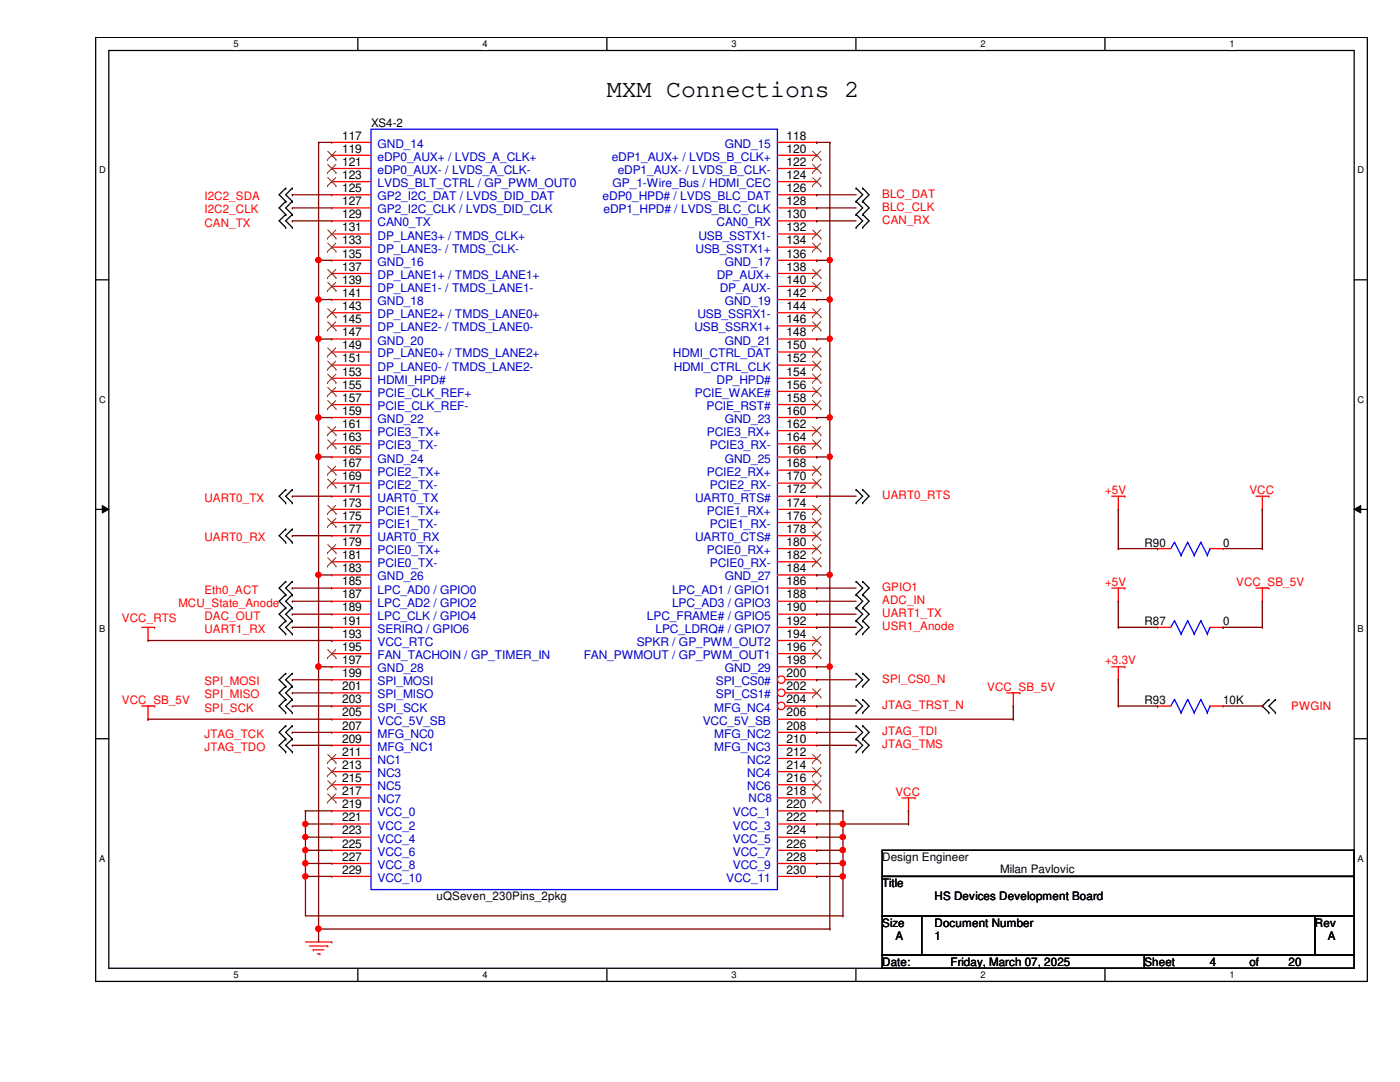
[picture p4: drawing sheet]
<svg xmlns="http://www.w3.org/2000/svg" width="279mm" height="216mm" viewBox="0 0 279 216" stroke-linecap="round" stroke-linejoin="round" font-family="sans-serif">
<path d="M19.1 7.5h253.8v188.3h-253.8zM21.7 10.1h248.6v183.1h-248.6z" fill="none" stroke="#000" stroke-width=".25"/>
<g fill="#fff">
<path d="M46.6 7.7h1v2.1h-1z"/>
<path d="M46.6 193.5h1v2.1h-1z"/>
</g>
<path d="M71.4 7.5v2.6M71.4 193.2v2.6" fill="none" stroke="#000" stroke-width=".25"/>
<g fill="#fff">
<path d="M96.3 7.7h1v2.1h-1z"/>
<path d="M96.3 193.5h1v2.1h-1z"/>
</g>
<path d="M121.1 7.5v2.6M121.1 193.2v2.6" fill="none" stroke="#000" stroke-width=".25"/>
<g fill="#fff">
<path d="M146 7.7h1v2.1h-1z"/>
<path d="M146 193.5h1v2.1h-1z"/>
</g>
<path d="M170.8 7.5v2.6M170.8 193.2v2.6" fill="none" stroke="#000" stroke-width=".25"/>
<g fill="#fff">
<path d="M195.7 7.7h1v2.1h-1z"/>
<path d="M195.7 193.5h1v2.1h-1z"/>
</g>
<path d="M220.5 7.5v2.6M220.5 193.2v2.6" fill="none" stroke="#000" stroke-width=".25"/>
<g fill="#fff">
<path d="M245.4 7.7h1v2.1h-1z"/>
<path d="M245.4 193.5h1v2.1h-1z"/>
<path d="M19.8 32.9h1.3v2.1h-1.3z"/>
<path d="M270.9 32.9h1.3v2.1h-1.3z"/>
<path d="M19.8 78.7h1.3v2.1h-1.3z"/>
<path d="M270.9 78.7h1.3v2.1h-1.3z"/>
</g>
<path d="M19.1 55.8h2.6M270.3 55.8h2.6" fill="none" stroke="#000" stroke-width=".25"/>
<g fill="#fff">
<path d="M19.8 124.5h1.2v2.1h-1.2z"/>
<path d="M270.9 124.5h1.3v2.1h-1.3z"/>
</g>
<path d="M19.1 101.6h2.6M270.3 101.6h2.6" fill="none" stroke="#000" stroke-width=".25"/>
<path d="M20.4 100.9l1.3 .7-1.3 .8zM270.3 101.6l1.3-.7v1.5z" fill="#000"/>
<path d="M20.4 100.9l1.3 .7-1.3 .8zM270.3 101.6l1.3-.7v1.5z" fill="none" stroke="#000" stroke-width=".2"/>
<g fill="#fff">
<path d="M19.8 170.3h1.2v2h-1.2z"/>
<path d="M270.9 170.3h1.3v2h-1.3z"/>
</g>
<g fill="none" stroke="#000" stroke-width=".25">
<path d="M57 37.5h.1M57 37.5l-1.3 1.4 1.3 1.3M58.3 37.5h.1M58.3 37.5l-1.3 1.4 1.3 1.3M170.9 37.5h.1M170.9 37.5l1.3 1.4-1.3 1.3M172.2 37.5h.1M172.2 37.5l1.2 1.4-1.2 1.3M57 40.2h.1M57 42.8h.1M57 45.4h.1M57 40.2l-1.3 1.3 1.3 1.3"/>
<path d="M57 42.8l-1.3 1.3 1.3 1.3M58.3 40.2h.1M58.3 42.8h.1M58.3 45.4h.1M58.3 40.2l-1.3 1.3 1.3 1.3M58.3 42.8l-1.3 1.3 1.3 1.3M170.9 40.2h.1M170.9 42.8h.1M170.9 45.4h.1M170.9 40.2l1.3 1.3-1.3 1.3M170.9 42.8l1.3 1.3-1.3 1.3M172.2 40.2h.1"/>
<path d="M172.2 42.8h.1M172.2 45.4h.1M172.2 40.2l1.2 1.3-1.2 1.3M172.2 42.8l1.2 1.3-1.2 1.3M57 97.7h.1M57 97.7l-1.3 1.3 1.3 1.3M58.3 97.7h.1M58.3 97.7l-1.3 1.3 1.3 1.3M170.9 97.7h.1M170.9 97.7l1.3 1.3-1.3 1.3M172.2 97.7h.1M172.2 97.7l1.2 1.3-1.2 1.3"/>
<path d="M57 100.3h.1M57 105.6h.1M57 108.2h.1M57 116h.1M57 118.7h.1M57 105.6l-1.3 1.3 1.3 1.3M57 116l-1.3 1.3 1.3 1.4M57 118.7l-1.3 1.3 1.3 1.3M58.3 100.3h.1M58.3 105.6h.1M58.3 108.2h.1M58.3 116h.1"/>
<path d="M58.3 118.7h.1M58.3 105.6l-1.3 1.3 1.3 1.3M58.3 116l-1.3 1.3 1.3 1.4M58.3 118.7l-1.3 1.3 1.3 1.3M170.9 100.3h.1M170.9 118.7h.1M170.9 116h.1M170.9 116l1.3 1.3-1.3 1.4M170.9 118.7l1.3 1.3-1.3 1.3M172.2 100.3h.1M172.2 118.7h.1M172.2 116h.1"/>
<path d="M172.2 116l1.2 1.3-1.2 1.4M172.2 118.7l1.2 1.3-1.2 1.3M57 121.3h.1M57 123.9h.1M57 126.5h.1M57 136.9h.1M57 139.6h.1M57 134.4h.1M57 121.3l-1.3 1.3 1.3 1.3M57 123.9l-1.3 1.3 1.3 1.3M57 136.9l-1.3 1.4 1.3 1.3M57 139.6l-1.3 1.3 1.3 1.3"/>
<path d="M57 134.4l-1.3 1.2 1.3 1.3M58.3 121.3h.1M58.3 123.9h.1M58.3 126.5h.1M58.3 136.9h.1M58.3 139.6h.1M58.3 134.4h.1M58.3 121.3l-1.3 1.3 1.3 1.3M58.3 123.9l-1.3 1.3 1.3 1.3M58.3 136.9l-1.3 1.4 1.3 1.3M58.3 139.6l-1.3 1.3 1.3 1.3M58.3 134.4l-1.3 1.2 1.3 1.3"/>
<path d="M170.9 139.6h.1M170.9 121.3h.1M170.9 123.9h.1M170.9 126.5h.1M170.9 136.9h.1M170.9 134.4h.1M170.9 139.6l1.3 1.3-1.3 1.3M170.9 121.3l1.3 1.3-1.3 1.3M170.9 123.9l1.3 1.3-1.3 1.3M170.9 134.4l1.3 1.2-1.3 1.3M172.2 139.6h.1M172.2 121.3h.1"/>
<path d="M172.2 123.9h.1M172.2 126.5h.1M172.2 136.9h.1M172.2 134.4h.1M172.2 139.6l1.2 1.3-1.2 1.3M172.2 121.3l1.2 1.3-1.2 1.3M172.2 123.9l1.2 1.3-1.2 1.3M172.2 134.4l1.2 1.2-1.2 1.3M253.2 139.6h.1M253.2 139.6l-1.3 1.3 1.3 1.3M254.6 139.6h.1M254.6 139.6l-1.4 1.3 1.4 1.3"/>
<path d="M19.1 147.4h2.6M57 142.2h.1M57 144.8h.1M57 147.4h.1M57 150h.1M57 144.8l-1.3 1.3 1.3 1.3M57 147.4l-1.3 1.3 1.3 1.3M58.3 142.2h.1M58.3 144.8h.1M58.3 147.4h.1M58.3 150h.1M58.3 144.8l-1.3 1.3 1.3 1.3"/>
<path d="M58.3 147.4l-1.3 1.3 1.3 1.3M170.9 142.2h.1M170.9 147.4h.1M170.9 144.8h.1M170.9 150h.1M170.9 144.8l1.3 1.3-1.3 1.3M170.9 147.4l1.3 1.3-1.3 1.3M172.2 142.2h.1M172.2 147.4h.1M172.2 144.8h.1M172.2 150h.1M172.2 144.8l1.2 1.3-1.2 1.3"/>
<path d="M172.2 147.4l1.2 1.3-1.2 1.3M253.2 142.2h.1M254.6 142.2h.1M270.3 147.4h2.6M176.1 169.7h94.2v5.2h-94.2zM176.1 174.9h94.2v7.9h-94.2zM176.1 182.8h7.8v7.8h-7.8zM176.1 190.6h52.3v2.6h-52.3zM183.9 182.8h78.5v7.8h-78.5zM228.4 190.6h41.9v2.6h-41.9zM262.4 182.8h7.9v7.8h-7.9z"/>
</g>
<g fill="none" stroke="#f00" stroke-width=".25">
<path d="M66.2 28.4h.1M66.2 31h.1M66.2 33.6h.1M66.2 36.2h.1M66.2 38.9h.1M66.2 28.4h7.8M66.2 31h7.8M66.2 33.6h7.8M66.2 36.2h7.8M66.2 38.9h7.8M155.2 28.4h7.8M155.2 31h7.8"/>
<path d="M155.2 33.6h7.8M155.2 36.2h7.8M155.2 38.9h7.8M163 28.4h.1M163 31h.1M163 33.6h.1M163 36.2h.1M163 38.9h.1M66.2 41.5h.1M66.2 44.1h.1M66.2 46.7h.1M66.2 49.3h.1"/>
<path d="M66.2 51.9h.1M66.2 54.6h.1M66.2 57.1h.1M66.2 59.8h.1M66.2 41.5h7.8M66.2 44.1h7.8M66.2 46.7h7.8M66.2 49.3h7.8M66.2 51.9h7.8M66.2 54.6h7.8M66.2 57.1h7.8M66.2 59.8h7.8"/>
<path d="M155.2 41.5h7.8M155.2 44.1h7.8M155.2 46.7h7.8M155.2 49.3h7.8M155.2 51.9h7.8M155.2 54.6h7.8M155.2 57.1h7.8M155.2 59.8h7.8M163 41.5h.1M163 44.1h.1M163 46.7h.1M163 49.3h.1"/>
<path d="M163 51.9h.1M163 54.6h.1M163 57.1h.1M163 59.8h.1M66.2 62.4h.1M66.2 65h.1M66.2 67.6h.1M66.2 70.2h.1M66.2 72.9h.1M66.2 75.5h.1M66.2 78.1h.1M66.2 62.4h7.8"/>
<path d="M66.2 65h7.8M66.2 67.6h7.8M66.2 70.2h7.8M66.2 72.9h7.8M66.2 75.5h7.8M66.2 78.1h7.8M155.2 62.4h7.8M155.2 65h7.8M155.2 67.6h7.8M155.2 70.2h7.8M155.2 72.9h7.8M155.2 75.5h7.8"/>
<path d="M155.2 78.1h7.8M163 62.4h.1M163 65h.1M163 67.6h.1M163 70.2h.1M163 72.9h.1M163 75.5h.1M163 78.1h.1M66.2 80.7h.1M66.2 83.3h.1M66.2 85.9h.1M66.2 88.6h.1"/>
<path d="M66.2 91.2h.1M66.2 93.8h.1M66.2 96.4h.1M66.2 99h.1M66.2 99h7.8M66.2 80.7h7.8M66.2 83.3h7.8M66.2 85.9h7.8M66.2 88.6h7.8M66.2 91.2h7.8M66.2 93.8h7.8M66.2 96.4h7.8"/>
<path d="M155.2 99h7.8M155.2 80.7h7.8M155.2 83.3h7.8M155.2 85.9h7.8M155.2 88.6h7.8M155.2 91.2h7.8M155.2 93.8h7.8M155.2 96.4h7.8M163 80.7h.1M163 83.3h.1M163 85.9h.1M163 88.6h.1"/>
<path d="M163 91.2h.1M163 93.8h.1M163 96.4h.1M163 99h.1M221.9 99h2.6M223.2 99v2.6M224.5 99h.1M250.7 99h2.5M251.9 99v2.6M253.2 99h.1M66.2 101.6h.1M66.2 104.3h.1"/>
<path d="M66.2 106.9h.1M66.2 109.5h.1M66.2 112.1h.1M66.2 114.7h.1M66.2 117.3h.1M66.2 120h.1M66.2 117.3h7.8M66.2 101.6h7.8M66.2 104.3h7.8M66.2 106.9h7.8M66.2 109.5h7.8M66.2 112.1h7.8"/>
<path d="M66.2 114.7h7.8M66.2 120h7.8M155.2 117.3h7.8M155.2 101.6h7.8M155.2 104.3h7.8M155.2 106.9h7.8M155.2 109.5h7.8M155.2 112.1h7.8M155.2 114.7h7.8M155.2 120h7.8M163 101.6h.1M163 104.3h.1"/>
<path d="M163 106.9h.1M163 109.5h.1M163 112.1h.1M163 114.7h.1M163 117.3h.1M163 120h.1M221.9 117.3h2.6M223.2 101.6h.1M223.2 120h.1M223.2 117.3v2.7M224.5 117.3h.1M250.7 117.3h2.5"/>
<path d="M251.9 101.6h.1M251.9 120h.1M251.9 117.3v2.7M253.2 117.3h.1M28.3 125.2h2.6M29.5 127.8h.1M29.5 125.2v2.6M30.9 125.2h.1M66.2 122.6h.1M66.2 125.2h.1M66.2 127.8h.1M66.2 130.4h.1"/>
<path d="M66.2 133.1h.1M66.2 135.6h.1M66.2 125.2h7.8M66.2 133.1h7.8M66.2 122.6h7.8M66.2 127.8h7.8M66.2 130.4h7.8M66.2 135.6h7.8M155.2 125.2h7.8M155.2 133.1h7.8M155.2 122.6h7.8M155.2 127.8h7.8"/>
<path d="M155.2 130.4h7.8M163 122.6h.1M163 125.2h.1M163 127.8h.1M163 130.4h.1M163 133.1h.1M200.9 138.3h2.6M202.2 138.3v2.6M203.5 138.3h.1M221.9 133.1h2.6M223.2 135.6h.1M223.2 133.1v2.5"/>
<path d="M224.5 133.1h.1M231 125.2h.1M231 125.2h2.6M241.5 125.2h2.6M244.1 125.2h.1M28.3 140.9h2.6M29.5 143.5h.1M29.5 140.9v2.6M30.9 140.9h.1M180 159.2h2.6M181.3 159.2v2.6M182.6 159.2h.1"/>
<path d="M202.2 140.9h.1M231 140.9h.1M231 140.9h2.6M241.5 140.9h2.6M244.1 140.9h.1M181.3 161.8h.1M61 188h5.2M61.8 188.8h3.6M62.5 189.5h.1M62.5 189.5h2.1M63.3 190.3h.5M63.8 190.3h.1"/>
<path d="M65.4 188.8h.1M66.2 188h.1"/>
</g>
<g fill="none" stroke="#00f" stroke-width=".25">
<path d="M74 25.8h81.2v151.7h-81.2zM234.4 123.9h.1M234.4 139.6h.1M234.4 123.9l1.3 2.6M234.4 123.9l-.8 1.3M234.4 139.6l1.3 2.6M234.4 139.6l-.8 1.3M235.7 126.5h.1M237 123.9h.1M237 139.6h.1M237 123.9l-1.3 2.6M237 123.9l1.3 2.6"/>
<path d="M237 139.6l-1.3 2.6M237 139.6l1.3 2.6M238.3 126.5h.1M239.6 123.9h.1M239.6 139.6h.1M239.6 123.9l-1.3 2.6M239.6 123.9l1.4 2.6M239.6 139.6l-1.3 2.6M239.6 139.6l1.4 2.6M241 126.5h.1M241.5 125.2h.1M241.5 125.2l-.5 1.3"/>
<path d="M235.7 142.2h.1M238.3 142.2h.1M241 142.2h.1M241.5 140.9h.1M241.5 140.9l-.5 1.3"/>
</g>
<g fill="none" stroke="#804000" stroke-width=".2">
<path d="M65.4 31.8h.1M65.4 34.5h.1M65.4 37.1h.1M65.4 30.2l1.7 1.6M65.4 32.8l1.7 1.7M65.4 35.4l1.7 1.7M67 30.2l-1.6 1.6M67 32.8l-1.6 1.7M67 35.4l-1.6 1.7M67.1 31.8h.1M67.1 34.5h.1M67.1 37.1h.1"/>
<path d="M162.1 31.8h.1M162.1 34.5h.1M162.1 37.1h.1M162.2 30.2l1.6 1.6M162.2 32.8l1.6 1.7M162.2 35.4l1.6 1.7M163.8 30.2l-1.7 1.6M163.8 32.8l-1.7 1.7M163.8 35.4l-1.7 1.7M163.8 31.8h.1M163.8 34.5h.1M163.8 37.1h.1"/>
<path d="M65.4 47.5h.1M65.4 50.2h.1M65.4 55.4h.1M65.4 58h.1M65.4 45.9l1.7 1.6M65.4 48.5l1.7 1.7M65.4 53.8l1.7 1.6M65.4 56.3l1.7 1.7M67 45.9l-1.6 1.6M67 48.5l-1.6 1.7M67 53.8l-1.6 1.6M67 56.3l-1.6 1.7"/>
<path d="M67.1 47.5h.1M67.1 50.2h.1M67.1 55.4h.1M67.1 58h.1M162.1 47.5h.1M162.1 50.2h.1M162.1 55.4h.1M162.1 58h.1M162.2 45.9l1.6 1.6M162.2 48.5l1.6 1.7M162.2 53.8l1.6 1.6M162.2 56.3l1.6 1.7"/>
<path d="M163.8 45.9l-1.7 1.6M163.8 48.5l-1.7 1.7M163.8 53.8l-1.7 1.6M163.8 56.3l-1.7 1.7M163.8 47.5h.1M163.8 50.2h.1M163.8 55.4h.1M163.8 58h.1M65.4 63.2h.1M65.4 65.9h.1M65.4 71.1h.1M65.4 73.7h.1"/>
<path d="M65.4 76.3h.1M65.4 79h.1M65.4 61.6l1.7 1.6M65.4 64.2l1.7 1.7M65.4 69.4l1.7 1.7M65.4 72.1l1.7 1.6M65.4 74.7l1.7 1.6M65.4 77.3l1.7 1.7M65.4 79.9l1.7 1.7M67 61.6l-1.6 1.6M67 64.2l-1.6 1.7M67 69.4l-1.6 1.7"/>
<path d="M67 72.1l-1.6 1.6M67 74.7l-1.6 1.6M67 77.3l-1.6 1.7M67 79.9l-1.6 1.7M67.1 63.2h.1M67.1 65.9h.1M67.1 71.1h.1M67.1 73.7h.1M67.1 76.3h.1M67.1 79h.1M162.1 63.2h.1M162.1 65.9h.1"/>
<path d="M162.1 71.1h.1M162.1 73.7h.1M162.1 76.3h.1M162.1 79h.1M162.2 61.6l1.6 1.6M162.2 64.2l1.6 1.7M162.2 69.4l1.6 1.7M162.2 72.1l1.6 1.6M162.2 74.7l1.6 1.6M162.2 77.3l1.6 1.7M162.2 79.9l1.6 1.7M163.8 61.6l-1.7 1.6"/>
<path d="M163.8 64.2l-1.7 1.7M163.8 69.4l-1.7 1.7M163.8 72.1l-1.7 1.6M163.8 74.7l-1.7 1.6M163.8 77.3l-1.7 1.7M163.8 79.9l-1.7 1.7M163.8 63.2h.1M163.8 65.9h.1M163.8 71.1h.1M163.8 73.7h.1M163.8 76.3h.1M163.8 79h.1"/>
<path d="M65.4 81.6h.1M65.4 86.8h.1M65.4 89.4h.1M65.4 94.7h.1M65.4 97.2h.1M65.4 85.1l1.7 1.7M65.4 87.8l1.7 1.6M65.4 93l1.7 1.7M65.4 95.6l1.7 1.6M67 85.1l-1.6 1.7M67 87.8l-1.6 1.6M67 93l-1.6 1.7"/>
<path d="M67 95.6l-1.6 1.6M67.1 81.6h.1M67.1 86.8h.1M67.1 89.4h.1M67.1 94.7h.1M67.1 97.2h.1M162.1 81.6h.1M162.1 86.8h.1M162.1 89.4h.1M162.1 94.7h.1M162.1 97.2h.1M162.2 85.1l1.6 1.7"/>
<path d="M162.2 87.8l1.6 1.6M162.2 93l1.6 1.7M162.2 95.6l1.6 1.6M163.8 85.1l-1.7 1.7M163.8 87.8l-1.7 1.6M163.8 93l-1.7 1.7M163.8 95.6l-1.7 1.6M163.8 81.6h.1M163.8 86.8h.1M163.8 89.4h.1M163.8 94.7h.1M163.8 97.2h.1"/>
<path d="M65.4 102.5h.1M65.4 105.1h.1M65.4 110.3h.1M65.4 112.9h.1M65.4 100.8l1.7 1.7M65.4 103.5l1.7 1.6M65.4 108.7l1.7 1.6M65.4 111.3l1.7 1.6M67 100.8l-1.6 1.7M67 103.5l-1.6 1.6M67 108.7l-1.6 1.6M67 111.3l-1.6 1.6"/>
<path d="M67.1 102.5h.1M67.1 105.1h.1M67.1 110.3h.1M67.1 112.9h.1M162.1 102.5h.1M162.1 105.1h.1M162.1 107.7h.1M162.1 110.3h.1M162.1 112.9h.1M162.2 100.8l1.6 1.7M162.2 103.5l1.6 1.6M162.2 106.1l1.6 1.6"/>
<path d="M162.2 108.7l1.6 1.6M162.2 111.3l1.6 1.6M163.8 100.8l-1.7 1.7M163.8 103.5l-1.7 1.6M163.8 106.1l-1.7 1.6M163.8 108.7l-1.7 1.6M163.8 111.3l-1.7 1.6M163.8 102.5h.1M163.8 105.1h.1M163.8 107.7h.1M163.8 110.3h.1M163.8 112.9h.1"/>
<path d="M65.4 131.3h.1M65.4 129.6l1.7 1.7M67 129.6l-1.6 1.7M67.1 131.3h.1M162.1 128.7h.1M162.1 131.3h.1M162.2 127l1.6 1.7M162.2 129.6l1.6 1.7M163.8 127l-1.7 1.7M163.8 129.6l-1.7 1.7M163.8 128.7h.1M163.8 131.3h.1"/>
</g>
<circle cx="155.9" cy="135.6" r=".75" fill="#fff"/>
<g fill="none" stroke="#f00" stroke-width=".25">
<path d="M66.2 138.3h.1M66.2 138.3h7.8M156.7 135.6h6.3M163 135.6h.1"/>
<circle cx="155.9" cy="135.6" r=".75"/>
</g>
<circle cx="155.9" cy="138.2" r=".75" fill="#fff"/>
<g fill="none" stroke="#f00" stroke-width=".25">
<path d="M156.7 138.3h6.3M163 138.3h.1M66.2 140.9h.1M66.2 140.9h7.8"/>
<circle cx="155.9" cy="138.2" r=".75"/>
</g>
<path d="M162.1 139.1h.1M162.2 137.5l1.6 1.6M163.8 137.5l-1.7 1.6M163.8 139.1h.1" fill="none" stroke="#804000" stroke-width=".2"/>
<circle cx="155.9" cy="140.9" r=".75" fill="#fff"/>
<g fill="none" stroke="#f00" stroke-width=".25">
<path d="M231 109.5h.1M231 109.5h2.6M241.5 109.5h2.6M244.1 109.5h.1M66.2 143.5h.1M66.2 146.1h.1M66.2 148.7h.1M66.2 151.3h.1M66.2 154h.1M66.2 156.6h.1M66.2 159.2h.1M66.2 143.5h7.8"/>
<path d="M66.2 146.1h7.8M66.2 148.7h7.8M66.2 151.3h7.8M66.2 154h7.8M66.2 156.6h7.8M66.2 159.2h7.8M155.2 143.5h7.8M155.2 146.1h7.8M155.2 148.7h7.8M155.2 151.3h7.8M155.2 154h7.8M155.2 156.6h7.8"/>
<path d="M155.2 159.2h7.8M156.7 140.9h6.3M163 140.9h.1M163 143.5h.1M163 146.1h.1M163 148.7h.1M163 151.3h.1M163 154h.1M163 156.6h.1M163 159.2h.1M66.2 161.8h.1M66.2 164.4h.1"/>
<path d="M66.2 167h.1M66.2 169.7h.1M66.2 172.3h.1M66.2 174.9h.1M66.2 161.8h7.8M66.2 164.4h7.8M66.2 167h7.8M66.2 169.7h7.8M66.2 172.3h7.8M66.2 174.9h7.8M155.2 161.8h7.8M155.2 164.4h7.8"/>
<path d="M155.2 167h7.8M155.2 169.7h7.8M155.2 172.3h7.8M155.2 174.9h7.8M163 161.8h.1M163 164.4h.1M163 167h.1M163 169.7h.1M163 172.3h.1M163 174.9h.1"/>
<circle cx="155.9" cy="140.9" r=".75"/>
</g>
<g fill="none" stroke="#804000" stroke-width=".2">
<path d="M65.4 152.2h.1M65.4 154.8h.1M65.4 157.4h.1M65.4 150.5l1.7 1.7M65.4 153.2l1.7 1.6M65.4 155.8l1.7 1.6M65.4 158.4l1.7 1.7M67 150.5l-1.6 1.7M67 153.2l-1.6 1.6M67 155.8l-1.6 1.6M67 158.4l-1.6 1.7M67.1 152.2h.1"/>
<path d="M67.1 154.8h.1M67.1 157.4h.1M162.1 152.2h.1M162.1 154.8h.1M162.1 157.4h.1M162.2 150.5l1.6 1.7M162.2 153.2l1.6 1.6M162.2 155.8l1.6 1.6M162.2 158.4l1.6 1.7M163.8 150.5l-1.7 1.7M163.8 153.2l-1.7 1.6M163.8 155.8l-1.7 1.6"/>
<path d="M163.8 158.4l-1.7 1.7M163.8 152.2h.1M163.8 154.8h.1M163.8 157.4h.1M65.4 160.1h.1M67.1 160.1h.1M162.1 160.1h.1M163.8 160.1h.1"/>
</g>
<g fill="none" stroke="#00f" stroke-width=".25">
<path d="M234.4 108.2h.1M234.4 108.2l1.3 2.6M234.4 108.2l-.8 1.3M235.7 110.8h.1M237 108.2h.1M237 108.2l-1.3 2.6M237 108.2l1.3 2.6M238.3 110.8h.1M239.6 108.2h.1M239.6 108.2l-1.3 2.6M239.6 108.2l1.4 2.6M241 110.8h.1"/>
<path d="M241.5 109.5h.1M241.5 109.5l-.5 1.3"/>
</g>
<path d="M63.6 28.4h.1M63.6 28.4h2.6M63.6 28.4v23.5M63.6 133.1h.1M63.6 133.1v52.3M63.6 133.1h2.6M63.6 185.4h.1" fill="none" stroke="#800000" stroke-width=".25"/>
<circle cx="63.5" cy="133" r=".51" fill="#f00"/>
<circle cx="63.5" cy="133" r=".51" fill="none" stroke="#f00" stroke-width=".25"/>
<path d="M63.6 91.2h.1M63.6 91.2v41.9M63.6 91.2h2.6M63.6 114.7h.1M63.6 114.7h2.6" fill="none" stroke="#800000" stroke-width=".25"/>
<circle cx="63.6" cy="114.7" r=".5" fill="#f00"/>
<circle cx="63.6" cy="114.7" r=".5" fill="none" stroke="#f00" stroke-width=".25"/>
<circle cx="63.5" cy="91.1" r=".51" fill="#f00"/>
<circle cx="63.5" cy="91.1" r=".51" fill="none" stroke="#f00" stroke-width=".25"/>
<path d="M63.6 67.6h.1M63.6 67.6v23.6M63.6 67.6h2.6M63.6 83.3h.1M63.6 83.3h2.6" fill="none" stroke="#800000" stroke-width=".25"/>
<circle cx="63.5" cy="83.3" r=".51" fill="#f00"/>
<circle cx="63.5" cy="83.3" r=".51" fill="none" stroke="#f00" stroke-width=".25"/>
<circle cx="63.5" cy="67.6" r=".51" fill="#f00"/>
<circle cx="63.5" cy="67.6" r=".51" fill="none" stroke="#f00" stroke-width=".25"/>
<path d="M63.6 59.8h.1M63.6 51.9h.1M63.6 59.8h2.6M63.6 51.9v15.7M63.6 51.9h2.6" fill="none" stroke="#800000" stroke-width=".25"/>
<circle cx="63.5" cy="59.8" r=".51" fill="#f00"/>
<circle cx="63.5" cy="59.8" r=".51" fill="none" stroke="#f00" stroke-width=".25"/>
<circle cx="63.5" cy="51.9" r=".51" fill="#f00"/>
<circle cx="63.5" cy="51.9" r=".51" fill="none" stroke="#f00" stroke-width=".25"/>
<path d="M63.6 185.4h.1M63.6 185.4h102" fill="none" stroke="#800000" stroke-width=".25"/>
<circle cx="63.5" cy="185.3" r=".51" fill="#f00"/>
<circle cx="63.5" cy="185.3" r=".51" fill="none" stroke="#f00" stroke-width=".25"/>
<path d="M163 28.4h.1M163 28.4h2.6M165.6 28.4h.1M165.6 28.4v31.4M163 51.9h.1M163 51.9h2.6M165.6 51.9h.1M63.6 185.4h.1M63.6 185.4v2.6" fill="none" stroke="#800000" stroke-width=".25"/>
<circle cx="165.6" cy="59.8" r=".5" fill="#f00"/>
<circle cx="165.6" cy="59.8" r=".5" fill="none" stroke="#f00" stroke-width=".25"/>
<circle cx="165.6" cy="51.9" r=".5" fill="#f00"/>
<circle cx="165.6" cy="51.9" r=".5" fill="none" stroke="#f00" stroke-width=".25"/>
<path d="M163 59.8h.1M163 59.8h2.6M165.6 59.8h.1M165.6 59.8v23.5M163 67.6h.1M163 67.6h2.6M165.6 67.6h.1" fill="none" stroke="#800000" stroke-width=".25"/>
<circle cx="165.6" cy="83.3" r=".5" fill="#f00"/>
<circle cx="165.6" cy="83.3" r=".5" fill="none" stroke="#f00" stroke-width=".25"/>
<circle cx="165.6" cy="67.6" r=".5" fill="#f00"/>
<circle cx="165.6" cy="67.6" r=".5" fill="none" stroke="#f00" stroke-width=".25"/>
<path d="M163 83.3h.1M163 91.2h.1M163 83.3h2.6M163 91.2h2.6M165.6 83.3h.1M165.6 91.2h.1M165.6 83.3v31.4" fill="none" stroke="#800000" stroke-width=".25"/>
<circle cx="165.6" cy="114.7" r=".49" fill="#f00"/>
<circle cx="165.6" cy="114.7" r=".49" fill="none" stroke="#f00" stroke-width=".25"/>
<circle cx="165.6" cy="91.1" r=".5" fill="#f00"/>
<circle cx="165.6" cy="91.1" r=".5" fill="none" stroke="#f00" stroke-width=".25"/>
<path d="M163 114.7h.1M163 114.7h2.6M165.6 114.7h.1M165.6 114.7v70.7M163 133.1h.1M163 133.1h2.6M165.6 185.4h.1" fill="none" stroke="#800000" stroke-width=".25"/>
<circle cx="165.6" cy="133" r=".5" fill="#f00"/>
<circle cx="165.6" cy="133" r=".5" fill="none" stroke="#f00" stroke-width=".25"/>
<path d="M61 161.8h.1M61 161.8h5.2M61 161.8v2.6" fill="none" stroke="#800000" stroke-width=".25"/>
<circle cx="60.9" cy="164.4" r=".5" fill="#f00"/>
<circle cx="60.9" cy="164.4" r=".5" fill="none" stroke="#f00" stroke-width=".25"/>
<path d="M61 164.4h.1M61 167h.1M61 164.4h5.2M61 164.4v5.3M61 167h5.2M163 161.8h.1M163 161.8h5.2M168.2 161.8h.1M168.2 161.8v2.6M61 182.8h107.2M168.2 182.8h.1" fill="none" stroke="#800000" stroke-width=".25"/>
<circle cx="60.9" cy="167" r=".49" fill="#f00"/>
<circle cx="60.9" cy="167" r=".49" fill="none" stroke="#f00" stroke-width=".25"/>
<path d="M61 169.7h.1M61 169.7h5.2M61 169.7v2.6" fill="none" stroke="#800000" stroke-width=".25"/>
<circle cx="60.9" cy="169.6" r=".5" fill="#f00"/>
<circle cx="60.9" cy="169.6" r=".5" fill="none" stroke="#f00" stroke-width=".25"/>
<path d="M61 172.3h.1M61 172.3h5.2M61 172.3v2.6" fill="none" stroke="#800000" stroke-width=".25"/>
<circle cx="60.9" cy="174.9" r=".5" fill="#f00"/>
<circle cx="60.9" cy="174.9" r=".5" fill="none" stroke="#f00" stroke-width=".25"/>
<circle cx="60.9" cy="172.2" r=".5" fill="#f00"/>
<circle cx="60.9" cy="172.2" r=".5" fill="none" stroke="#f00" stroke-width=".25"/>
<path d="M61 174.9h.1M61 174.9h5.2M61 174.9v7.9M163 164.4h.1M163 164.4h5.2M168.2 164.4h.1M168.2 164.4v2.6" fill="none" stroke="#800000" stroke-width=".25"/>
<circle cx="168.2" cy="167" r=".5" fill="#f00"/>
<circle cx="168.2" cy="167" r=".5" fill="none" stroke="#f00" stroke-width=".25"/>
<path d="M163 167h.1M163 169.7h.1M163 167h5.2M163 169.7h5.2M168.2 167h.1M168.2 169.7h.1M168.2 167v5.3" fill="none" stroke="#800000" stroke-width=".25"/>
<circle cx="168.2" cy="169.6" r=".51" fill="#f00"/>
<circle cx="168.2" cy="169.6" r=".51" fill="none" stroke="#f00" stroke-width=".25"/>
<path d="M163 172.3h.1M163 172.3h5.2M168.2 172.3h.1M168.2 172.3v2.6" fill="none" stroke="#800000" stroke-width=".25"/>
<circle cx="168.2" cy="174.9" r=".51" fill="#f00"/>
<circle cx="168.2" cy="174.9" r=".51" fill="none" stroke="#f00" stroke-width=".25"/>
<circle cx="168.2" cy="172.2" r=".51" fill="#f00"/>
<circle cx="168.2" cy="172.2" r=".51" fill="none" stroke="#f00" stroke-width=".25"/>
<path d="M163 174.9h.1M163 174.9h5.2M168.2 174.9h.1M168.2 174.9v7.9M168.2 164.4h13.1M181.3 164.4h.1" fill="none" stroke="#800000" stroke-width=".25"/>
<circle cx="168.2" cy="164.4" r=".51" fill="#f00"/>
<circle cx="168.2" cy="164.4" r=".51" fill="none" stroke="#f00" stroke-width=".25"/>
<g fill="none" stroke="#800000" stroke-width=".25">
<path d="M58.3 38.9h.1M58.3 38.9h7.9M163 38.9h.1M163 38.9h7.9M58.3 44.1h.1M58.3 41.5h.1M58.3 44.1h7.9M58.3 41.5h7.9M163 41.5h.1M163 44.1h.1M163 44.1h7.9M163 41.5h7.9"/>
<path d="M58.3 99h.1M58.3 99h7.9M163 99h.1M163 99h7.9M58.3 120h.1M58.3 117.3h.1M58.3 106.9h.1M58.3 120h7.9M58.3 117.3h7.9M58.3 106.9h7.9M163 117.3h.1M163 120h.1"/>
<path d="M163 120h7.9M163 117.3h7.9M223.2 109.5h.1M223.2 120h.1M223.2 101.6v7.9M223.2 120v5.2M223.2 109.5h7.8M231 109.5h.1M244.1 109.5h7.8M251.9 109.5h.1M251.9 101.6h.1M251.9 101.6v7.9"/>
<path d="M251.9 120v5.2M29.5 127.8h36.7M58.3 138.3h.1M58.3 135.6h.1M58.3 125.2h.1M58.3 122.6h.1M58.3 138.3h7.9M58.3 135.6h7.9M58.3 125.2h7.9M58.3 122.6h7.9M66.2 127.8h.1M163 122.6h.1"/>
<path d="M163 125.2h.1M163 135.6h.1M163 135.6h7.9M163 125.2h7.9M163 122.6h7.9M223.2 125.2h.1M223.2 125.2h7.8M223.2 135.6v5.3M244.1 125.2h.1M244.1 125.2h7.8M251.9 125.2h.1M29.5 143.5h.1"/>
<path d="M29.5 143.5h36.7M58.3 146.1h.1M58.3 140.9h.1M58.3 148.7h.1M58.3 146.1h7.9M58.3 140.9h7.9M58.3 148.7h7.9M163 140.9h.1M163 146.1h.1M163 146.1h7.9M163 140.9h7.9M163 143.5h39.2"/>
<path d="M163 148.7h7.9M170.9 148.7h.1M202.2 143.5h.1M202.2 140.9h.1M202.2 140.9v2.6M223.2 140.9h.1M223.2 140.9h7.8M231 140.9h.1M244.1 140.9h7.8M251.9 140.9h.1M181.3 161.8h.1M181.3 161.8v2.6"/>
</g>
<circle cx="63.5" cy="133" r=".51" fill="#f00"/>
<circle cx="63.5" cy="133" r=".51" fill="none" stroke="#f00" stroke-width=".25"/>
<circle cx="63.6" cy="114.7" r=".5" fill="#f00"/>
<circle cx="63.6" cy="114.7" r=".5" fill="none" stroke="#f00" stroke-width=".25"/>
<circle cx="63.5" cy="91.1" r=".51" fill="#f00"/>
<circle cx="63.5" cy="91.1" r=".51" fill="none" stroke="#f00" stroke-width=".25"/>
<circle cx="63.5" cy="83.3" r=".51" fill="#f00"/>
<circle cx="63.5" cy="83.3" r=".51" fill="none" stroke="#f00" stroke-width=".25"/>
<circle cx="63.5" cy="67.6" r=".51" fill="#f00"/>
<circle cx="63.5" cy="67.6" r=".51" fill="none" stroke="#f00" stroke-width=".25"/>
<circle cx="63.5" cy="59.8" r=".51" fill="#f00"/>
<circle cx="63.5" cy="59.8" r=".51" fill="none" stroke="#f00" stroke-width=".25"/>
<circle cx="63.5" cy="51.9" r=".51" fill="#f00"/>
<circle cx="63.5" cy="51.9" r=".51" fill="none" stroke="#f00" stroke-width=".25"/>
<circle cx="63.5" cy="185.3" r=".51" fill="#f00"/>
<circle cx="63.5" cy="185.3" r=".51" fill="none" stroke="#f00" stroke-width=".25"/>
<circle cx="165.6" cy="59.8" r=".5" fill="#f00"/>
<circle cx="165.6" cy="59.8" r=".5" fill="none" stroke="#f00" stroke-width=".25"/>
<circle cx="165.6" cy="51.9" r=".5" fill="#f00"/>
<circle cx="165.6" cy="51.9" r=".5" fill="none" stroke="#f00" stroke-width=".25"/>
<circle cx="165.6" cy="83.3" r=".5" fill="#f00"/>
<circle cx="165.6" cy="83.3" r=".5" fill="none" stroke="#f00" stroke-width=".25"/>
<circle cx="165.6" cy="67.6" r=".5" fill="#f00"/>
<circle cx="165.6" cy="67.6" r=".5" fill="none" stroke="#f00" stroke-width=".25"/>
<circle cx="165.6" cy="114.7" r=".49" fill="#f00"/>
<circle cx="165.6" cy="114.7" r=".49" fill="none" stroke="#f00" stroke-width=".25"/>
<circle cx="165.6" cy="91.1" r=".5" fill="#f00"/>
<circle cx="165.6" cy="91.1" r=".5" fill="none" stroke="#f00" stroke-width=".25"/>
<circle cx="165.6" cy="133" r=".5" fill="#f00"/>
<circle cx="165.6" cy="133" r=".5" fill="none" stroke="#f00" stroke-width=".25"/>
<circle cx="60.9" cy="164.4" r=".5" fill="#f00"/>
<circle cx="60.9" cy="164.4" r=".5" fill="none" stroke="#f00" stroke-width=".25"/>
<circle cx="60.9" cy="167" r=".49" fill="#f00"/>
<circle cx="60.9" cy="167" r=".49" fill="none" stroke="#f00" stroke-width=".25"/>
<circle cx="60.9" cy="169.6" r=".5" fill="#f00"/>
<circle cx="60.9" cy="169.6" r=".5" fill="none" stroke="#f00" stroke-width=".25"/>
<circle cx="60.9" cy="174.9" r=".5" fill="#f00"/>
<circle cx="60.9" cy="174.9" r=".5" fill="none" stroke="#f00" stroke-width=".25"/>
<circle cx="60.9" cy="172.2" r=".5" fill="#f00"/>
<circle cx="60.9" cy="172.2" r=".5" fill="none" stroke="#f00" stroke-width=".25"/>
<circle cx="168.2" cy="167" r=".5" fill="#f00"/>
<circle cx="168.2" cy="167" r=".5" fill="none" stroke="#f00" stroke-width=".25"/>
<circle cx="168.2" cy="169.6" r=".51" fill="#f00"/>
<circle cx="168.2" cy="169.6" r=".51" fill="none" stroke="#f00" stroke-width=".25"/>
<circle cx="168.2" cy="174.9" r=".51" fill="#f00"/>
<circle cx="168.2" cy="174.9" r=".51" fill="none" stroke="#f00" stroke-width=".25"/>
<circle cx="168.2" cy="172.2" r=".51" fill="#f00"/>
<circle cx="168.2" cy="172.2" r=".51" fill="none" stroke="#f00" stroke-width=".25"/>
<circle cx="168.2" cy="164.4" r=".51" fill="#f00"/>
<circle cx="168.2" cy="164.4" r=".51" fill="none" stroke="#f00" stroke-width=".25"/>
<text font-size="5" x="121.1" y="19.3">MXM Connections 2</text>
<g font-size="2.4">
<text x="68.3" y="27.9">117</text>
<text x="157" y="27.9">118</text>
<text x="68.3" y="30.4">119</text>
<text x="68.3" y="33.1">121</text>
<text x="68.3" y="35.7">123</text>
<text x="157" y="30.4">120</text>
<text x="157" y="33.1">122</text>
<text x="157" y="35.7">124</text>
<text x="68.3" y="38.3">125</text>
<text x="68.3" y="40.9">127</text>
<text x="157" y="38.3">126</text>
<text x="157" y="40.9">128</text>
<text x="68.3" y="43.5">129</text>
<text x="68.3" y="46.1">131</text>
<text x="157" y="43.5">130</text>
<text x="157" y="46.1">132</text>
<text x="68.3" y="48.8">133</text>
<text x="68.3" y="51.4">135</text>
<text x="157" y="48.8">134</text>
<text x="157" y="51.4">136</text>
<text x="68.3" y="54">137</text>
<text x="68.3" y="56.6">139</text>
<text x="68.3" y="59.2">141</text>
<text x="157" y="54">138</text>
<text x="157" y="56.6">140</text>
<text x="157" y="59.2">142</text>
<text x="68.3" y="61.8">143</text>
<text x="68.3" y="64.5">145</text>
<text x="157" y="61.8">144</text>
<text x="157" y="64.5">146</text>
<text x="68.3" y="67.1">147</text>
<text x="68.3" y="69.7">149</text>
<text x="157" y="67.1">148</text>
<text x="157" y="69.7">150</text>
<text x="68.3" y="72.3">151</text>
<text x="68.3" y="74.9">153</text>
<text x="68.3" y="77.6">155</text>
<text x="157" y="72.3">152</text>
<text x="157" y="74.9">154</text>
<text x="157" y="77.6">156</text>
<text x="68.3" y="80.2">157</text>
<text x="68.3" y="82.8">159</text>
<text x="157" y="80.2">158</text>
<text x="157" y="82.8">160</text>
<text x="68.3" y="85.4">161</text>
<text x="68.3" y="88">163</text>
<text x="157" y="85.4">162</text>
<text x="157" y="88">164</text>
<text x="68.3" y="90.6">165</text>
<text x="68.3" y="93.3">167</text>
<text x="68.3" y="95.8">169</text>
<text x="157" y="90.6">166</text>
<text x="157" y="93.3">168</text>
<text x="157" y="95.8">170</text>
<text x="68.3" y="98.5">171</text>
<text x="68.3" y="101.1">173</text>
<text x="157" y="98.5">172</text>
<text x="157" y="101.1">174</text>
<text x="68.3" y="103.7">175</text>
<text x="68.3" y="106.3">177</text>
<text x="157" y="103.7">176</text>
<text x="157" y="106.3">178</text>
<text x="68.3" y="108.9">179</text>
<text x="68.3" y="111.5">181</text>
<text x="157" y="108.9">180</text>
<text x="157" y="111.5">182</text>
<text x="68.3" y="114.2">183</text>
<text x="68.3" y="116.8">185</text>
<text x="68.3" y="119.4">187</text>
<text x="157" y="114.2">184</text>
<text x="157" y="116.8">186</text>
<text x="157" y="119.4">188</text>
<text x="68.3" y="122">189</text>
<text x="68.3" y="124.6">191</text>
<text x="157" y="122">190</text>
<text x="157" y="124.6">192</text>
<text x="68.3" y="127.3">193</text>
<text x="68.3" y="129.9">195</text>
<text x="157" y="127.3">194</text>
<text x="157" y="129.9">196</text>
<text x="68.3" y="132.5">197</text>
<text x="68.3" y="135.1">199</text>
<text x="68.3" y="137.7">201</text>
<text x="157" y="132.5">198</text>
<text x="157" y="135.1">200</text>
<text x="157" y="137.7">202</text>
<text x="68.3" y="140.3">203</text>
<text x="68.3" y="143">205</text>
<text x="157" y="140.3">204</text>
<text x="157" y="143">206</text>
<text x="68.3" y="145.6">207</text>
<text x="68.3" y="148.2">209</text>
<text x="157" y="145.6">208</text>
<text x="157" y="148.2">210</text>
<text x="68.3" y="150.8">211</text>
<text x="68.3" y="153.4">213</text>
<text x="157" y="150.8">212</text>
<text x="157" y="153.4">214</text>
<text x="68.3" y="156">215</text>
<text x="68.3" y="158.7">217</text>
<text x="68.3" y="161.2">219</text>
<text x="157" y="156">216</text>
<text x="157" y="158.7">218</text>
<text x="157" y="161.2">220</text>
<text x="68.3" y="163.9">221</text>
<text x="68.3" y="166.5">223</text>
<text x="157" y="163.9">222</text>
<text x="157" y="166.5">224</text>
<text x="68.3" y="169.1">225</text>
<text x="68.3" y="171.7">227</text>
<text x="157" y="169.1">226</text>
<text x="157" y="171.7">228</text>
<text x="68.3" y="174.3">229</text>
<text x="157" y="174.3">230</text>
</g>
<g font-size="2.4" fill="#00c">
<text x="75.4" y="29.5">GND_14</text>
<text x="144.7" y="29.5">GND_15</text>
<text x="75.4" y="32.1">eDP0_AUX+ / LVDS_A_CLK+</text>
<text x="75.4" y="34.7">eDP0_AUX- / LVDS_A_CLK-</text>
<text x="122.1" y="32.1">eDP1_AUX+ / LVDS_B_CLK+</text>
<text x="123.3" y="34.7">eDP1_AUX- / LVDS_B_CLK-</text>
<text x="75.4" y="37.3">LVDS_BLT_CTRL / GP_PWM_OUT0</text>
<text x="75.4" y="40">GP2_I2C_DAT / LVDS_DID_DAT</text>
<text x="120.3" y="40">eDP0_HPD# / LVDS_BLC_DAT</text>
<text x="122.3" y="37.3">GP_1-Wire_Bus / HDMI_CEC</text>
<text x="75.4" y="42.6">GP2_I2C_CLK / LVDS_DID_CLK</text>
<text x="75.4" y="45.2">CAN0_TX</text>
<text x="75.4" y="47.8">DP_LANE3+ / TMDS_CLK+</text>
<text x="120.4" y="42.6">eDP1_HPD# / LVDS_BLC_CLK</text>
<text x="139.4" y="47.8">USB_SSTX1-</text>
<text x="143" y="45.2">CAN0_RX</text>
<text x="75.4" y="50.4">DP_LANE3- / TMDS_CLK-</text>
<text x="75.4" y="53">GND_16</text>
<text x="138.8" y="50.4">USB_SSTX1+</text>
<text x="144.7" y="53">GND_17</text>
<text x="75.4" y="55.7">DP_LANE1+ / TMDS_LANE1+</text>
<text x="75.4" y="58.3">DP_LANE1- / TMDS_LANE1-</text>
<text x="143" y="55.7">DP_AUX+</text>
<text x="143.6" y="58.3">DP_AUX-</text>
<text x="75.4" y="60.9">GND_18</text>
<text x="75.4" y="63.5">DP_LANE2+ / TMDS_LANE0+</text>
<text x="139.2" y="63.5">USB_SSRX1-</text>
<text x="144.7" y="60.9">GND_19</text>
<text x="75.4" y="66.1">DP_LANE2- / TMDS_LANE0-</text>
<text x="75.4" y="68.7">GND_20</text>
<text x="75.4" y="71.3">DP_LANE0+ / TMDS_LANE2+</text>
<text x="134.3" y="71.3">HDMI_CTRL_DAT</text>
<text x="138.6" y="66.1">USB_SSRX1+</text>
<text x="144.7" y="68.7">GND_21</text>
<text x="75.4" y="74">DP_LANE0- / TMDS_LANE2-</text>
<text x="75.4" y="76.6">HDMI_HPD#</text>
<text x="134.5" y="74">HDMI_CTRL_CLK</text>
<text x="143" y="76.6">DP_HPD#</text>
<text x="75.4" y="79.2">PCIE_CLK_REF+</text>
<text x="75.4" y="81.8">PCIE_CLK_REF-</text>
<text x="138.7" y="79.2">PCIE_WAKE#</text>
<text x="141" y="81.8">PCIE_RST#</text>
<text x="75.4" y="84.4">GND_22</text>
<text x="75.4" y="87">PCIE3_TX+</text>
<text x="75.4" y="89.7">PCIE3_TX-</text>
<text x="141.1" y="87">PCIE3_RX+</text>
<text x="141.7" y="89.7">PCIE3_RX-</text>
<text x="144.7" y="84.4">GND_23</text>
<text x="75.4" y="92.3">GND_24</text>
<text x="75.4" y="94.9">PCIE2_TX+</text>
<text x="141.1" y="94.9">PCIE2_RX+</text>
<text x="144.7" y="92.3">GND_25</text>
<text x="75.4" y="97.5">PCIE2_TX-</text>
<text x="75.4" y="100.1">UART0_TX</text>
<text x="138.7" y="100.1">UART0_RTS#</text>
<text x="141.7" y="97.5">PCIE2_RX-</text>
<text x="75.4" y="102.7">PCIE1_TX+</text>
<text x="75.4" y="105.4">PCIE1_TX-</text>
<text x="75.4" y="108">UART0_RX</text>
<text x="138.7" y="108">UART0_CTS#</text>
<text x="141.1" y="102.7">PCIE1_RX+</text>
<text x="141.7" y="105.4">PCIE1_RX-</text>
<text x="75.4" y="110.6">PCIE0_TX+</text>
<text x="75.4" y="113.2">PCIE0_TX-</text>
<text x="141.1" y="110.6">PCIE0_RX+</text>
<text x="141.7" y="113.2">PCIE0_RX-</text>
<text x="75.4" y="115.8">GND_26</text>
<text x="75.4" y="118.4">LPC_AD0 / GPIO0</text>
<text x="134.1" y="118.4">LPC_AD1 / GPIO1</text>
<text x="144.7" y="115.8">GND_27</text>
<text x="75.4" y="121.1">LPC_AD2 / GPIO2</text>
<text x="75.4" y="123.7">LPC_CLK / GPIO4</text>
<text x="129.1" y="123.7">LPC_FRAME# / GPIO5</text>
<text x="134.1" y="121.1">LPC_AD3 / GPIO3</text>
<text x="75.4" y="126.3">SERIRQ / GPIO6</text>
<text x="75.4" y="128.9">VCC_RTC</text>
<text x="75.4" y="131.5">FAN_TACHOIN / GP_TIMER_IN</text>
<text x="116.5" y="131.5">FAN_PWMOUT / GP_PWM_OUT1</text>
<text x="127.1" y="128.9">SPKR / GP_PWM_OUT2</text>
<text x="130.8" y="126.3">LPC_LDRQ# / GPIO7</text>
<text x="75.4" y="134.2">GND_28</text>
<text x="75.4" y="136.7">SPI_MOSI</text>
<text x="142.9" y="136.7">SPI_CS0#</text>
<text x="144.7" y="134.2">GND_29</text>
<text x="75.4" y="139.4">SPI_MISO</text>
<text x="75.4" y="142">SPI_SCK</text>
<text x="142.5" y="142">MFG_NC4</text>
<text x="142.9" y="139.4">SPI_CS1#</text>
<text x="75.4" y="144.6">VCC_5V_SB</text>
<text x="75.4" y="147.2">MFG_NC0</text>
<text x="75.4" y="149.8">MFG_NC1</text>
<text x="140.3" y="144.6">VCC_5V_SB</text>
<text x="142.5" y="147.2">MFG_NC2</text>
<text x="142.5" y="149.8">MFG_NC3</text>
<text x="75.4" y="152.4">NC1</text>
<text x="75.4" y="155.1">NC3</text>
<text x="149.1" y="152.4">NC2</text>
<text x="149.1" y="155.1">NC4</text>
<text x="75.4" y="157.7">NC5</text>
<text x="75.4" y="160.3">NC7</text>
<text x="149.1" y="157.7">NC6</text>
<text x="75.4" y="162.9">VCC_0</text>
<text x="75.4" y="165.5">VCC_2</text>
<text x="146.3" y="162.9">VCC_1</text>
<text x="146.3" y="165.5">VCC_3</text>
<text x="75.4" y="168.1">VCC_4</text>
<text x="75.4" y="170.8">VCC_6</text>
<text x="75.4" y="173.4">VCC_8</text>
<text x="146.3" y="168.1">VCC_5</text>
<text x="146.3" y="170.8">VCC_7</text>
<text x="146.3" y="173.4">VCC_9</text>
<text x="75.4" y="176">VCC_10</text>
<text x="144.9" y="176">VCC_11</text>
</g>
<g font-size="2.3">
<text x="74" y="25.3">XS4-2</text>
<text x="228.4" y="109.1">R90</text>
<text x="244.1" y="109.1">0</text>
<text x="228.4" y="124.7">R87</text>
<text x="244.1" y="124.7">0</text>
<text x="228.4" y="140.4">R93</text>
<text x="244.1" y="140.4">10K</text>
<text x="176.1" y="171.8">Design Engineer</text>
<text x="87.1" y="179.7">uQSeven_230Pins_2pkg</text>
<text x="176.1" y="177">Title</text>
<text x="186.5" y="179.7">HS Devices Development Board</text>
<text x="199.6" y="174.2">Milan Pavlovic</text>
<text x="176.1" y="184.9">Size</text>
<text x="186.5" y="184.9">Document Number</text>
<text x="262.4" y="184.9">Rev</text>
<text x="178.7" y="187.5">A</text>
<text x="186.5" y="187.5">1</text>
<text x="265" y="187.5">A</text>
<text x="176.1" y="192.7">Date:</text>
<text x="189.7" y="192.7">Friday, March 07, 2025</text>
<text x="228.4" y="192.7">Sheet</text>
<text x="241.5" y="192.7">4</text>
<text x="249.3" y="192.7">of</text>
<text x="257.2" y="192.7">20</text>
</g>
<g font-size="2.3" fill="#f00">
<text x="40.8" y="40">I2C2_SDA</text>
<text x="176.1" y="39.5">BLC_DAT</text>
<text x="40.8" y="42.6">I2C2_CLK</text>
<text x="40.8" y="45.2">CAN_TX</text>
<text x="176.1" y="42.1">BLC_CLK</text>
<text x="176.1" y="44.7">CAN_RX</text>
<text x="40.8" y="100.1">UART0_TX</text>
<text x="176.1" y="99.6">UART0_RTS</text>
<text x="220.6" y="98.6">+5V</text>
<text x="249.3" y="98.6">VCC</text>
<text x="40.8" y="108">UART0_RX</text>
<text x="40.8" y="118.4">Eth0_ACT</text>
<text x="176.1" y="117.9">GPIO1</text>
<text x="220.6" y="116.9">+5V</text>
<text x="246.7" y="116.9">VCC_SB_5V</text>
<text x="24.3" y="124.2">VCC_RTS</text>
<text x="35.6" y="121.1">MCU_State_Anode</text>
<text x="40.8" y="123.7">DAC_OUT</text>
<text x="176.1" y="120.6">ADC_IN</text>
<text x="176.1" y="123.1">UART1_TX</text>
<text x="176.1" y="125.8">USR1_Anode</text>
<text x="40.8" y="126.3">UART1_RX</text>
<text x="40.8" y="136.8">SPI_MOSI</text>
<text x="176.1" y="136.2">SPI_CS0_N</text>
<text x="197" y="137.8">VCC_SB_5V</text>
<text x="220.6" y="132.6">+3.3V</text>
<text x="24.3" y="140.4">VCC_SB_5V</text>
<text x="40.8" y="139.4">SPI_MISO</text>
<text x="40.8" y="142">SPI_SCK</text>
<text x="176.1" y="141.5">JTAG_TRST_N</text>
<text x="257.7" y="141.7">PWGIN</text>
<text x="40.8" y="147.2">JTAG_TCK</text>
<text x="40.8" y="149.9">JTAG_TDO</text>
<text x="176.1" y="146.7">JTAG_TDI</text>
<text x="176.1" y="149.3">JTAG_TMS</text>
<text x="178.7" y="158.7">VCC</text>
</g>
<text font-size="2.3" fill="#00c" x="149.4" y="160.1">NC8</text>
<g font-size="1.9">
<text x="46.6" y="9.4">5</text>
<text x="96.3" y="9.4">4</text>
<text x="146" y="9.4">3</text>
<text x="195.7" y="9.4">2</text>
<text x="245.4" y="9.4">1</text>
<text x="19.8" y="34.6">D</text>
<text x="270.9" y="34.6">D</text>
<text x="19.8" y="80.3">C</text>
<text x="270.9" y="80.3">C</text>
<text x="19.8" y="126.2">B</text>
<text x="270.9" y="126.2">B</text>
<text x="19.8" y="171.9">A</text>
<text x="270.9" y="171.9">A</text>
<text x="46.6" y="195.2">5</text>
<text x="96.3" y="195.2">4</text>
<text x="146" y="195.2">3</text>
<text x="195.7" y="195.2">2</text>
<text x="245.4" y="195.2">1</text>
</g>
</svg>
